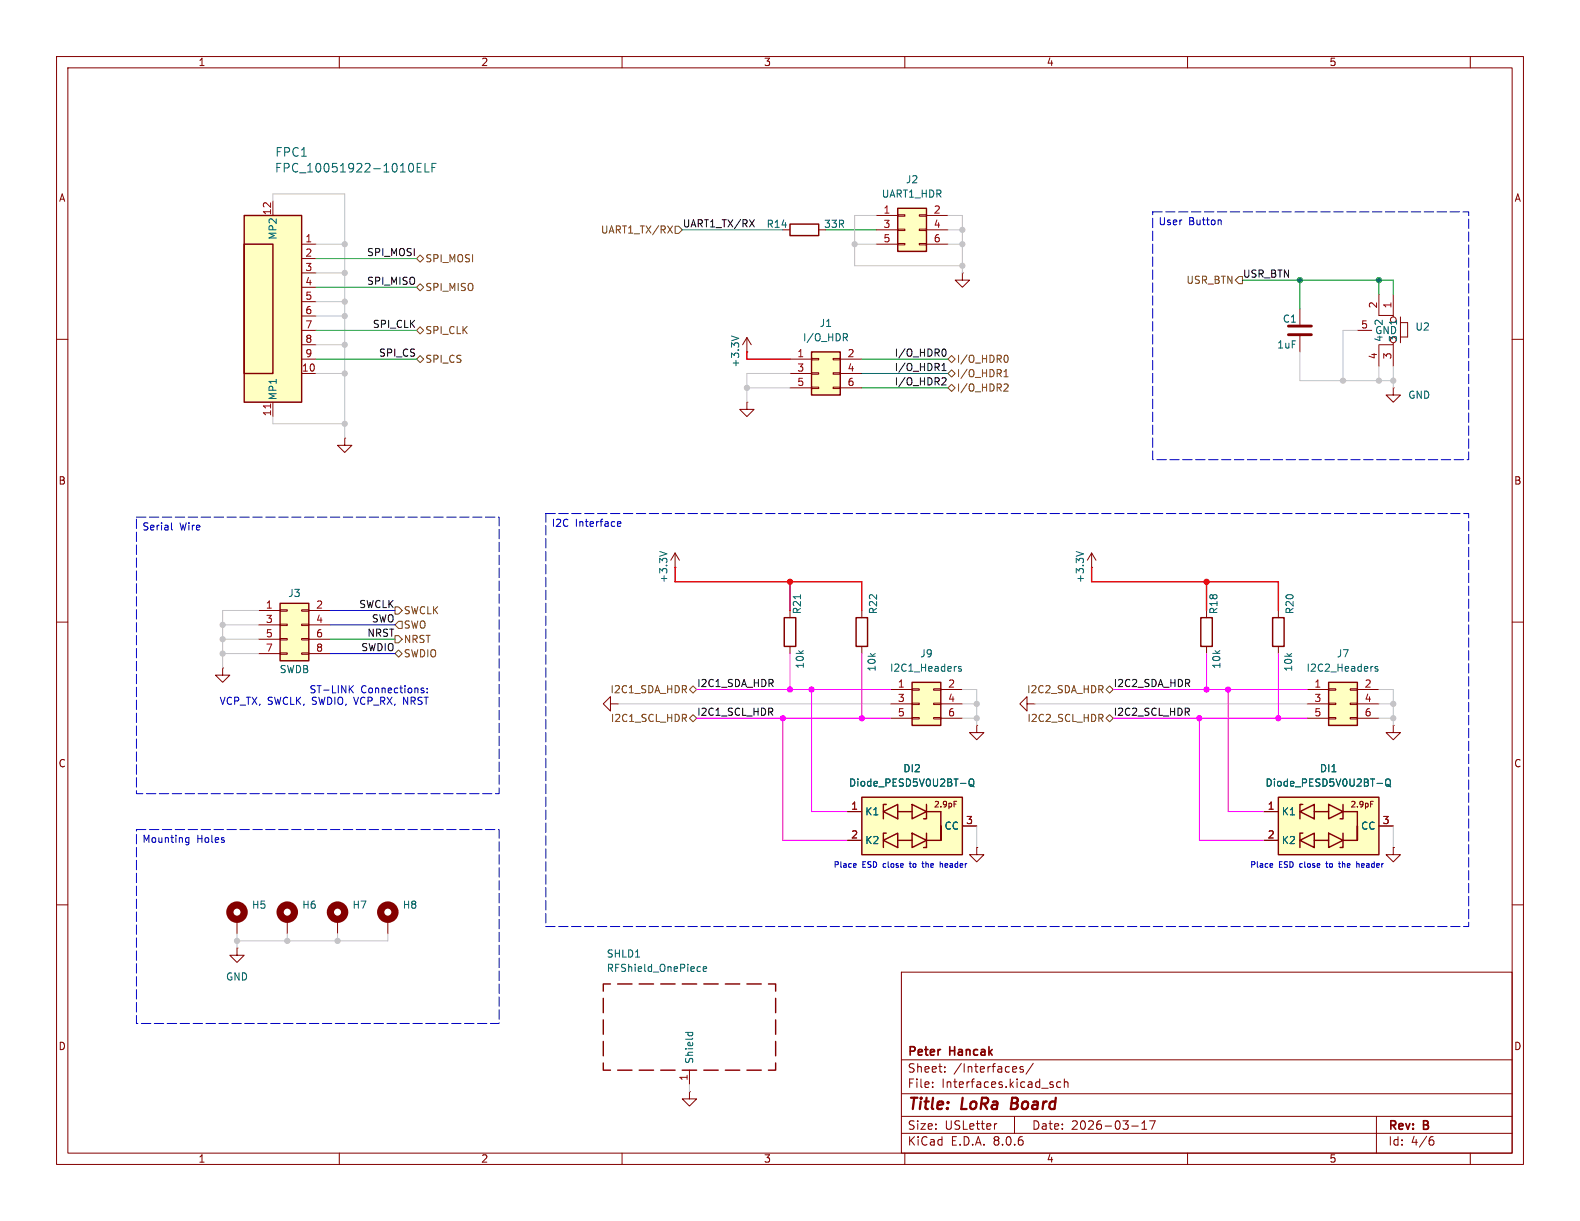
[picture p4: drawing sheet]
<svg xmlns="http://www.w3.org/2000/svg" width="279mm" height="216mm" viewBox="0 0 279 216" stroke-linecap="round" stroke-linejoin="round" font-family="sans-serif">
<g fill="none" stroke="#840000" stroke-width=".18">
<path d="M10 10h259.4v195.9h-259.4zM12 12h255.4v191.9h-255.4zM60 10v2M110 10v2M160 10v2M210 10v2M260 10v2M10 60h2M267.4 60h2M10 110h2M267.4 110h2M181.6 124.5v-1.3l-1.3 1.3 1.3 1.2v-1.2h1.3"/>
<path d="M182.9 124.5h.1M246.4 128.3v1.2h1.2l-1.2 1.3-1.3-1.3h1.3M246.4 128.3h.1M10 160h2M246.4 149.9v1.2h1.2l-1.2 1.3-1.3-1.3h1.3M246.4 149.9h.1M267.4 160h2M159.4 171.9h108v32h-108zM159.4 197.4h108M159.4 193.4h108M159.4 187.4h108M164.9 192.1v.2"/>
<path d="M164.9 191.4v.1M167.1 189.4v.2M167.1 188.7v.1M176.3 198.7l-.3 .1M179.4 197.4v3M179.7 188.7l.1 .2-.7 .2M180.9 188.7l-.3-.1-.2 .2v.2l.5 .2v.3h-.5M182.7 188l-1.3 1.9M186.1 191.8l.2 .2-.2 .3M186.1 191.3l.1 .1M187.6 191.4l-.5-.1-.2 .3v.4l.1 .2h.6M188.2 191.4l.2-.1 .4 .1 .1 .9"/>
<path d="M188.2 190.8v1.5M200.1 199.1h1.2M201.9 199.7h.9M201.9 198.6l.5-.4v1.5M203.3 198.2h1l-.7 1.5M243.4 197.4v6.5M60 203.9v2M110 203.9v2M159.4 200.4h108M160 203.9v2M210 203.9v2M253 201.6h.3l.3 .2-.1 .5-.5 .2"/>
<path d="M253.4 201l-.4 .1M260 203.9v2"/>
</g>
<path d="M179 194.1l-.3 2h.8" fill="none" stroke="#840000" stroke-width=".4"/>
<path d="M226.1 141h17.7v10.1h-17.7z" fill="#ffffc2"/>
<g fill="none" stroke="#840000" stroke-width=".25">
<path d="M226.1 141h17.7v10.1h-17.7zM229.9 148.6l2.5-1.3v2.6zM229.9 143.5l2.5-1.3v2.6zM230.4 147.3h-.5v2.6M230.4 142.2h-.5v2.6M232.4 148.6h2.5M232.4 143.5h2.5M234.9 147.3l2.6 1.3-2.6 1.3zM234.9 142.2l2.6 1.3-2.6 1.3zM237.5 147.3v2.6h-.5M237.5 142.2v2.6h-.5M237.5 148.6h2.5"/>
<path d="M237.5 143.5h2.5v5.1v-2.5"/>
</g>
<path d="M223.5 143.5h2.6M223.5 148.6h2.6M242.4 141.7h.4M243.8 146.1h2.6" fill="none" stroke="#840000" stroke-width=".18"/>
<path d="M243.5 138.5h1M245.1 137.9l.2-.2a.43 .43 0 0 1 .6 .5v.4a.42 .42 0 0 1-.5 .4 .42 .42 0 0 1-.4-.4zM245.3 138.7l.4 .2M245.7 138.9l.2 .2" fill="none" stroke="#006464" stroke-width=".18"/>
<path d="M234.9 120.7h5.1v7.6h-5.1z" fill="#ffffc2"/>
<g fill="none" stroke="#840000" stroke-width=".18">
<path d="M193 97.8l.8 1.3M193 97.8v2.5M193 97.8l-.7 1.3M193 100.3h.1M172.7 128.3v1.2h1.3l-1.3 1.3-1.3-1.3h1.3M172.7 128.3h.1M231.1 121.9h3.8M231.1 124.5h3.8M231.1 127h3.8M234.9 126.9h1.3v.2h-1.3zM234.9 124.3h1.3v.3h-1.3zM234.9 121.8h1.3v.2h-1.3z"/>
<path d="M238.8 126.9h1.2v.2h-1.2zM238.8 124.3h1.2v.3h-1.2zM238.8 121.8h1.2v.2h-1.2zM240 121.9h3.8M240 124.5h3.8M240 127h3.8"/>
</g>
<path d="M234.9 120.7h5.1v7.6h-5.1z" fill="none" stroke="#840000" stroke-width=".25"/>
<path d="M190.3 97.5l1.3 .4M243.6 117.9l-.3-.1-.2 .2 .1 .2 .4 .1v.3h-.5" fill="none" stroke="#006464" stroke-width=".18"/>
<path d="M143.5 62.2h5.1v7.7h-5.1z" fill="#ffffc2"/>
<g fill="none" stroke="#840000" stroke-width=".18">
<path d="M138.4 40.6h1.3M144.8 40.6h1.2M139.7 63.5h3.8M139.7 66h3.8M139.7 68.6h3.8M143.5 68.5h1.3v.2h-1.3zM143.5 65.9h1.3v.3h-1.3zM143.5 63.4h1.3v.2h-1.3zM147.3 68.5h1.3v.2h-1.3zM147.3 65.9h1.3v.3h-1.3zM147.3 63.4h1.3v.2h-1.3zM148.6 63.5h3.8"/>
<path d="M148.6 66h3.8M148.6 68.6h3.8M172.7 149.9v1.2h1.3l-1.3 1.3-1.3-1.3h1.3M172.7 149.9h.1"/>
</g>
<path d="M139.7 39.6h5.1v2.1h-5.1zM143.5 62.2h5.1v7.7h-5.1z" fill="none" stroke="#840000" stroke-width=".25"/>
<path d="M149.4 59.7l.5 .6M149.6 59l.3 .2-.1 .3-.2 .2" fill="none" stroke="#006464" stroke-width=".18"/>
<path d="M161.3 120.7h5.1v7.6h-5.1z" fill="#ffffc2"/>
<g fill="none" stroke="#840000" stroke-width=".18">
<path d="M170.2 48.3v1.2h1.2l-1.2 1.3-1.3-1.3h1.3M170.2 48.3h.1M240 58.4h2.6M243.8 52.1v3.7h2.6v.2M246.4 52.1v3.7M247.6 56v4.6M247.6 57h1.3v2.6h-1.3M243.8 61.1v3.7M246.4 60.7v.3h-2.6M246.4 68.6v1.3h-1.3l1.3 1.2 1.2-1.2h-1.2M246.4 68.6h.1M246.4 61.1v3.7"/>
<path d="M119.4 97.8l.7 1.3M119.4 97.8v2.5M119.4 97.8l-.8 1.3M119.4 100.3h.1M157.5 121.9h3.8M157.5 124.5h3.8M157.5 127h3.8M161.3 126.9h1.3v.2h-1.3zM161.3 124.3h1.3v.3h-1.3zM161.3 121.8h1.3v.2h-1.3zM165.1 126.9h1.3v.2h-1.3zM165.1 124.3h1.3v.3h-1.3z"/>
<path d="M165.1 121.8h1.3v.2h-1.3zM166.4 121.9h3.8M166.4 124.5h3.8M166.4 127h3.8"/>
<circle cx="246.4" cy="56.5" r=".51"/>
</g>
<path d="M161.3 120.7h5.1v7.6h-5.1z" fill="none" stroke="#840000" stroke-width=".25"/>
<path d="M116.7 97.5l1.2 .4M170 117.9l-.3-.1-.2 .2v.2l.5 .1v.3h-.5" fill="none" stroke="#006464" stroke-width=".18"/>
<path d="M152.4 141h17.8v10.1h-17.8z" fill="#ffffc2"/>
<g fill="none" stroke="#840000" stroke-width=".25">
<path d="M152.4 141h17.8v10.1h-17.8zM156.2 148.6l2.5-1.3v2.6zM156.2 143.5l2.5-1.3v2.6zM156.7 147.3h-.5v2.6M156.7 142.2h-.5v2.6M158.7 148.6h2.6M158.7 143.5h2.6M161.3 147.3l2.5 1.3-2.5 1.3zM161.3 142.2l2.5 1.3-2.5 1.3zM163.8 147.3v2.6h-.5M163.8 142.2v2.6h-.5M163.8 148.6h2.6"/>
<path d="M163.8 143.5h2.6v5.1v-2.5"/>
</g>
<path d="M229.9 54.6v2.8M229.9 59.4v2.8M61 77.5v1.2h1.2l-1.2 1.3-1.3-1.3h1.3M61 77.5h.1M149.9 143.5h2.5M149.9 148.6h2.5M168.7 141.7h.5M170.2 146.1h2.5" fill="none" stroke="#840000" stroke-width=".18"/>
<path d="M169.8 138.5h1M171.4 137.9l.3-.2a.43 .43 0 0 1 .5 .5v.4a.42 .42 0 0 1-.4 .4 .42 .42 0 0 1-.4-.4zM171.6 138.7l.4 .2M172 138.9l.3 .2" fill="none" stroke="#006464" stroke-width=".18"/>
<path d="M227.8 57.7h4.1M227.8 59.2h4.1" fill="none" stroke="#840000" stroke-width=".51"/>
<path d="M158.7 36.8h5.1v7.7h-5.1z" fill="#ffffc2"/>
<path d="M154.9 38.1h3.8M158.7 38h1.3v.2h-1.3zM162.6 38h1.2v.2h-1.2zM163.8 38.1h3.8M154.9 40.6h3.8M154.9 43.2h3.8M158.7 43.1h1.3v.2h-1.3zM158.7 40.5h1.3v.3h-1.3zM162.6 43.1h1.2v.2h-1.2zM162.6 40.5h1.2v.3h-1.2zM163.8 40.6h3.8M163.8 43.2h3.8" fill="none" stroke="#840000" stroke-width=".18"/>
<path d="M158.7 36.8h5.1v7.7h-5.1z" fill="none" stroke="#840000" stroke-width=".25"/>
<g fill="#ffffc2">
<path d="M43.2 43.2h5.1v22.8h-5.1z"/>
<path d="M43.2 38.1h10.1v33h-10.1z"/>
</g>
<g fill="none" stroke="#840000" stroke-width=".25">
<path d="M43.2 38.1h10.1v33h-10.1zM43.2 43.2h5.1v22.8h-5.1zM151.4 109.2h2v5.1h-2zM212.3 109.2h2.1v5.1h-2.1zM225 109.2h2.1v5.1h-2.1zM106.7 176.5v2.6M107.9 174h-1.2v1.3M109.2 174h2.6M113 174h2.6M116.8 174h2.6M120.6 174h2.6M124.5 174h2.5"/>
<path d="M128.3 174h2.5M132.1 174h2.5M135.9 174h1.3v1.3M137.2 176.5v2.6M106.7 188v1.2h1.2M106.7 180.3v2.6M106.7 184.2v2.5M109.2 189.2h2.6M113 189.2h2.6M116.8 189.2h2.6M120.6 189.2h2.6M124.5 189.2h2.5"/>
<path d="M128.3 189.2h2.5M132.1 189.2h2.5M137.2 188v1.2h-1.3M137.2 180.3v2.6M137.2 184.2v2.5"/>
</g>
<g fill="none" stroke="#840000" stroke-width=".18">
<path d="M48.3 35.6v2.5M53.3 43.2h2.6M53.3 45.7h2.6M53.3 48.3h2.6M53.3 50.8h2.6M53.3 53.3h2.6M53.3 55.9h2.6M53.3 58.4h2.6M132.1 59.7l.7 1.3M132.1 59.7v2.5M132.1 59.7l-.8 1.3M48.3 71.1v2.6"/>
<path d="M53.3 66h2.6M53.3 61h2.6M53.3 63.5h2.6M132.1 62.2h.1M132.1 71.1v1.3h-1.3l1.3 1.3 1.2-1.3h-1.2M132.1 71.1h.1M152.4 108v1.2M152.4 114.3v1.3M213.4 108v1.2M213.4 114.3v1.3M226.1 108v1.2M226.1 114.3v1.3"/>
<path d="M107.9 124.5v-1.3l-1.2 1.3 1.2 1.2v-1.2h1.3M109.2 124.5h.1M41.9 162.6v2.5M50.8 162.6v2.5M121.9 193v1.3h1.3l-1.3 1.3-1.3-1.3h1.3M121.9 193h.1M121.9 189.2v2.6"/>
</g>
<path d="M47.8 71.4v.7" fill="none" stroke="#a90000" stroke-width=".18"/>
<path d="M73.8 29.6h.5M74.5 28.9h-.7v1.5h.7M75.2 28.9v1.5h.7M76.4 29.6h.5M77.1 28.9h-.7v1.5M129.4 59.4l1.2 .4M123.7 170.9l.2 .1M123.9 171.7l-.2 .1M124.4 171.4l.6-.2-.1-.2-.4-.1-.1 .2v.6h.5M121.2 182.6h1.3M121.7 182.6v.3M122.4 182.6l.1 .3" fill="none" stroke="#006464" stroke-width=".18"/>
<g fill="none" stroke="#840000" stroke-width="1.3">
<circle cx="41.9" cy="161.3" r="1.27"/>
<circle cx="50.8" cy="161.3" r="1.27"/>
</g>
<path d="M49.5 106.7h5.1v10.1h-5.1z" fill="#ffffc2"/>
<g fill="none" stroke="#840000" stroke-width=".18">
<path d="M39.4 118.1v1.3h1.2l-1.2 1.3-1.3-1.3h1.3M39.4 118.1h.1M45.7 108h3.8M45.7 110.5h3.8M45.7 113h3.8M45.7 115.6h3.8M49.5 115.4h1.3v.3h-1.3zM49.5 112.9h1.3v.3h-1.3zM49.5 110.4h1.3v.2h-1.3zM49.5 107.8h1.3v.3h-1.3zM53.3 115.4h1.3v.3h-1.3zM53.3 112.9h1.3v.3h-1.3z"/>
<path d="M53.3 110.4h1.3v.2h-1.3zM53.3 107.8h1.3v.3h-1.3zM54.6 108h3.8M54.6 110.5h3.8M54.6 113h3.8M54.6 115.6h3.8M139.7 108v1.2M139.7 114.3v1.3M149.9 143.5h2.5M149.9 148.6h2.5M170.2 146.1h2.5M172.7 149.9h.1"/>
<path d="M223.5 143.5h2.6M223.5 148.6h2.6M243.8 146.1h2.6M246.4 149.9h.1M41.9 167.6v1.3h1.3l-1.3 1.3-1.3-1.3h1.3M41.9 167.6h.1M59.7 162.6v2.5M68.6 162.6v2.5"/>
</g>
<path d="M49.5 106.7h5.1v10.1h-5.1zM138.7 109.2h2v5.1h-2z" fill="none" stroke="#840000" stroke-width=".25"/>
<g fill="none" stroke="#840000" stroke-width="1.3">
<circle cx="59.7" cy="161.3" r="1.27"/>
<circle cx="68.6" cy="161.3" r="1.27"/>
</g>
<path d="M141.5 105.2v.7M169.8 138.5h1M171.4 137.9l.3-.2a.43 .43 0 0 1 .5 .5v.4a.42 .42 0 0 1-.4 .4 .42 .42 0 0 1-.4-.4zM171.6 138.7l.4 .2M172 138.9l.3 .2M243.5 138.5h1M245.1 137.9l.2-.2a.43 .43 0 0 1 .6 .5v.4a.42 .42 0 0 1-.5 .4 .42 .42 0 0 1-.4-.4zM245.3 138.7l.4 .2M245.7 138.9l.2 .2" fill="none" stroke="#006464" stroke-width=".18"/>
<g fill="none" stroke="#725600" stroke-width=".18">
<path d="M118.1 39.9l.8 1.3M118.9 39.9l-.8 1.3M73.7 50.8l.6-.6 .6 .6-.6 .6zM73.7 45.7l.6-.6 .6 .6-.6 .7zM74.3 57.8l.6 .6-.6 .7-.6-.7zM119.4 40h.6l.6 .6-.6 .7h-.6zM219.1 48.9h.6v1.3h-.6l-.7-.7zM73.7 63.5l.6-.6 .6 .6-.6 .6zM167.6 68.6l.7-.7 .6 .7-.6 .6zM167.6 63.5l.7-.6 .6 .6-.6 .6zM167.6 66l.7-.6 .6 .6-.6 .7zM177.5 66.6h.8"/>
<path d="M177.5 65.7l.4-.4v1.3M177.7 67.9l.5 .1 .1 .3-.8 .9h.8M177.7 62.9l.1-.1a.68 .68 0 0 1 .5 .6 .68 .68 0 0 1-.5 .7l-.1-.1M69.8 112.4h.7l.6 .6-.6 .7h-.7zM69.8 107.3h.7l.6 .7-.6 .6h-.7zM69.8 115.6l.7-.7 .6 .7-.6 .6zM70.5 109.9h.6v1.2h-.6l-.7-.6zM121.9 121.9l.7-.6 .6 .6-.6 .7zM121.9 127l.7-.6 .6 .6-.6 .6zM195.6 127l.6-.6 .6 .6-.6 .6zM195.6 121.9l.6-.6 .6 .6-.6 .7z"/>
</g>
<path d="M132.5 38.9l.9 1.2M133.4 38.9l-.9 1.2M166.6 65.5h.7M166.6 64.6l.3-.3v1.2M166.8 66.8l.4 .1 .1 .3-.8 .9h.8M166.8 61.8l.1-.1a.68 .68 0 0 1 .4 .7 .68 .68 0 0 1-.4 .6l-.1-.1" fill="none" stroke="#0f0f0f" stroke-width=".18"/>
<g fill="none" stroke="#0000c2" stroke-width=".18">
<path d="M215.8 38.9l.2 .2v.6M30.3 92.4v1.1l.2 .2M109.2 92.7l.6-.2-.1-.2-.3-.1-.2 .2v.6h.5M61.9 121.8l.6 .7M62.5 121.2l-.7 .8M74.5 122l.5 .3-.1 .1-.3 .1M74.5 121.7h.4M75.5 122.4v.1M75.5 121.7v.1M32.9 148.8l.1 .2 .4-.1M33.4 148.1v1l-.2 .3-.3-.1M33.4 148.2l-.4-.1-.1 .1"/>
<path d="M151.1 152.7h.3v.2l-.5 .1M151.4 153.3l-.3 .1M160.8 152.7h.4M163 152.7h.4M163.2 152.4v.8l.2 .2M166.3 152.8l.3-.1 .1 .7M166.3 152.4v1M224.7 152.7h.3l.1 .2-.5 .1M225 153.3l-.3 .1M234.4 152.7h.4M236.7 152.7h.4M236.8 152.4v.8l.3 .2"/>
<path d="M239.9 152.8l.4-.1v.7M239.9 152.4v1"/>
</g>
<path d="M203.8 37.5h55.9v43.8h-55.9zM24.1 91.4h64.2v48.9h-64.2zM96.5 90.8h163.2v73h-163.2zM24.1 146.7h64.2v34.3h-64.2z" fill="none" stroke="#0000c2" stroke-width=".18" stroke-dasharray="1.7 .6"/>
<path d="M146 40.6h8.9M219.7 49.5h26.7v2.6M229.9 49.5v5.1M243.8 49.5v2.6M152.4 68.6h15.2M152.4 63.5h15.2M152.4 66h15.2M58.4 113h11.4" fill="none" stroke="#009600" stroke-width=".18"/>
<g fill="none" stroke="#c2c2c2" stroke-width=".18">
<path d="M48.3 35.6v-1.3h12.7v43.2M154.9 38.1h-3.8v8.9h19.1M167.6 38.1h2.6v10.2M55.9 43.2h5.1M55.9 53.3h5.1M55.9 55.9h5.1M55.9 48.3h5.1M151.1 43.2h3.8M167.6 43.2h2.6M167.6 40.6h2.6M240 58.4h-2.5v8.9M48.3 73.7v1.2h12.7"/>
<path d="M55.9 61h5.1M55.9 66h5.1M132.1 68.6h7.6M139.7 66h-7.6v5.1M229.9 62.2v5.1h16.5M243.8 64.8v2.5M246.4 64.8v3.8M39.4 115.6h6.3M39.4 110.5h6.3M39.4 113h6.3M45.7 108h-6.3v10.1M109.2 124.5h48.3"/>
<path d="M170.2 124.5h2.5M170.2 127h2.5M170.2 121.9h2.5v6.4M182.9 124.5h48.2M243.8 124.5h2.6M243.8 121.9h2.6v6.4M243.8 127h2.6M172.7 146.1v3.8M246.4 146.1v3.8M41.9 165.1v2.5M50.8 165.1v1.3M59.7 165.1v1.3"/>
<path d="M68.6 165.1v1.3h-26.7M121.9 191.8v1.2"/>
</g>
<path d="M55.9 50.8h17.8M55.9 45.7h17.8M55.9 58.4h17.8M55.9 63.5h17.8" fill="none" stroke="#00c200" stroke-width=".18"/>
<path d="M120.6 40.6h17.8" fill="none" stroke="#008484" stroke-width=".18"/>
<path d="M139.7 115.6v6.3M152.4 115.6v11.4M213.4 115.6v6.3M226.1 115.6v11.4M123.2 121.9h34.3M123.2 127h34.3M138.4 127v21.6h11.5M143.5 121.9v21.6h6.4M196.8 121.9h34.3M196.8 127h34.3M212.1 127v21.6h11.4M217.2 121.9v21.6h6.3" fill="none" stroke="#f0f" stroke-width=".18"/>
<path d="M58.4 108h11.4M58.4 115.6h11.4M58.4 110.5h11.4" fill="none" stroke="#00f" stroke-width=".18"/>
<path d="M132.1 62.2v1.3h7.6M119.4 100.3v2.6h33v5.1M139.7 102.9v5.1M193 100.3v2.6h33.1v5.1M213.4 102.9v5.1" fill="none" stroke="#f00" stroke-width=".25"/>
<g fill="#009600" stroke="#009600" stroke-width=".18">
<circle cx="243.8" cy="49.5" r=".46"/>
<circle cx="229.9" cy="49.5" r=".46"/>
</g>
<g fill="#c2c2c2" stroke="#c2c2c2" stroke-width=".18">
<circle cx="246.4" cy="67.3" r=".46"/>
<circle cx="243.8" cy="67.3" r=".46"/>
<circle cx="237.5" cy="67.3" r=".46"/>
<circle cx="246.4" cy="124.5" r=".46"/>
<circle cx="39.4" cy="113" r=".46"/>
<circle cx="39.4" cy="115.6" r=".46"/>
<circle cx="50.8" cy="166.4" r=".46"/>
<circle cx="39.4" cy="110.5" r=".46"/>
<circle cx="41.9" cy="166.4" r=".46"/>
<circle cx="170.2" cy="43.2" r=".46"/>
<circle cx="170.2" cy="47" r=".46"/>
<circle cx="170.2" cy="40.6" r=".46"/>
<circle cx="151.1" cy="43.2" r=".46"/>
<circle cx="61" cy="61" r=".46"/>
<circle cx="61" cy="55.9" r=".46"/>
<circle cx="61" cy="53.3" r=".46"/>
<circle cx="61" cy="48.3" r=".46"/>
<circle cx="61" cy="43.2" r=".46"/>
<circle cx="61" cy="74.9" r=".46"/>
<circle cx="61" cy="66" r=".46"/>
<circle cx="246.4" cy="127" r=".46"/>
<circle cx="59.7" cy="166.4" r=".46"/>
<circle cx="172.7" cy="124.5" r=".46"/>
<circle cx="132.1" cy="68.6" r=".46"/>
<circle cx="172.7" cy="127" r=".46"/>
</g>
<g fill="#f0f" stroke="#f0f" stroke-width=".18">
<circle cx="226.1" cy="127" r=".46"/>
<circle cx="138.4" cy="127" r=".46"/>
<circle cx="143.5" cy="121.9" r=".46"/>
<circle cx="139.7" cy="121.9" r=".46"/>
<circle cx="152.4" cy="127" r=".46"/>
<circle cx="217.2" cy="121.9" r=".46"/>
<circle cx="213.4" cy="121.9" r=".46"/>
<circle cx="212.1" cy="127" r=".46"/>
</g>
<g fill="#f00" stroke="#f00" stroke-width=".18">
<circle cx="139.7" cy="102.9" r=".46"/>
<circle cx="213.4" cy="102.9" r=".46"/>
</g>
<g font-size="2.8" fill="#840000">
<text x="160.4" y="196.8">Title:</text>
<text x="170.1" y="196.8">LoRa</text>
<text x="179.6" y="196.8">Board</text>
</g>
<g font-size="2.1" fill="#006464">
<text x="48.6" y="27.9">FPC1</text>
<text x="48.5" y="30.7">FPC_10051922-1010ELF</text>
</g>
<g font-size="2.1" fill="#840000">
<text x="160.4" y="189.9">Sheet:</text>
<text x="160.4" y="187.1">Peter</text>
<text x="168" y="187.1">Hancak</text>
<text x="168.6" y="189.9">/Interfaces/</text>
<text x="160.4" y="192.6">File:</text>
<text x="166.5" y="192.6">Interfaces.kicad_sch</text>
<text x="160.4" y="202.8">KiCad</text>
<text x="160.4" y="200">Size:</text>
<text x="167.1" y="200">USLetter</text>
<text x="168.1" y="202.8">E.D.A.</text>
<text x="175.7" y="202.8">8.0.6</text>
<text x="182.4" y="200">Date:</text>
<text x="189.4" y="200">2026-03-17</text>
<text x="245.4" y="200.2">Rev:</text>
<text x="245.4" y="202.8">Id:</text>
<text x="249.5" y="202.8">4/6</text>
<text x="251.8" y="200.2">B</text>
</g>
<g font-size="1.8" fill="#840000">
<text x="35" y="11.9">1</text>
<text x="85" y="11.9">2</text>
<text x="135" y="11.9">3</text>
<text x="185" y="11.9">4</text>
<text x="235" y="11.9">5</text>
<text x="10.3" y="35.9">A</text>
<text x="267.7" y="35.9">A</text>
<text x="10.3" y="85.9">B</text>
<text x="267.7" y="85.9">B</text>
<text x="10.3" y="135.9">C</text>
<text x="267.7" y="135.9">C</text>
<text x="10.3" y="185.9">D</text>
<text x="267.7" y="185.9">D</text>
<text x="35" y="205.8">1</text>
<text x="85" y="205.8">2</text>
<text x="135" y="205.8">3</text>
<text x="185" y="205.8">4</text>
<text x="235" y="205.8">5</text>
</g>
<g font-size="1.8" fill="#006464">
<text x="155.8" y="35.2">UART1_HDR</text>
<text x="160.1" y="32.6">J2</text>
<text x="135.5" y="40.5">R14</text>
<text x="145.6" y="40.5">33R</text>
<text x="49.1" y="42.5" transform="rotate(-90 49.1 42.5)">MP2</text>
<text x="144.9" y="58">J1</text>
<text x="226.8" y="57.3">C1</text>
<text x="243.1" y="59.3">GND</text>
<text x="244.7" y="57.7" transform="rotate(-90 244.7 57.7)">2</text>
<text x="247.2" y="57.7" transform="rotate(-90 247.2 57.7)">1</text>
<text x="250.2" y="58.6">U2</text>
<text x="130.9" y="65.1" transform="rotate(-90 130.9 65.1)">+3.3V</text>
<text x="141.9" y="60.6">I/O_HDR</text>
<text x="225.8" y="61.8">1uF</text>
<text x="244.7" y="60.6" transform="rotate(-90 244.7 60.6)">4</text>
<text x="247.2" y="60.6" transform="rotate(-90 247.2 60.6)">3</text>
<text x="49.1" y="70.9" transform="rotate(-90 49.1 70.9)">MP1</text>
<text x="248.9" y="70.7">GND</text>
<text x="50.9" y="105.8">J3</text>
<text x="118.2" y="103.2" transform="rotate(-90 118.2 103.2)">+3.3V</text>
<text x="191.9" y="103.2" transform="rotate(-90 191.9 103.2)">+3.3V</text>
<text x="141.8" y="108.7" transform="rotate(-90 141.8 108.7)">R21</text>
<text x="155.3" y="108.7" transform="rotate(-90 155.3 108.7)">R22</text>
<text x="215.5" y="108.7" transform="rotate(-90 215.5 108.7)">R18</text>
<text x="229" y="108.7" transform="rotate(-90 229 108.7)">R20</text>
<text x="49.4" y="119.2">SWDB</text>
<text x="142.3" y="118.4" transform="rotate(-90 142.3 118.4)">10k</text>
<text x="155" y="118.9" transform="rotate(-90 155 118.9)">10k</text>
<text x="157.3" y="119">I2C1_Headers</text>
<text x="162.6" y="116.4">J9</text>
<text x="216" y="118.4" transform="rotate(-90 216 118.4)">10k</text>
<text x="228.7" y="118.9" transform="rotate(-90 228.7 118.9)">10k</text>
<text x="230.9" y="119">I2C2_Headers</text>
<text x="236.3" y="116.4">J7</text>
<text x="159.6" y="136.8">DI2</text>
<text x="233.3" y="136.8">DI1</text>
<text x="150" y="139.3">Diode_PESD5V0U2BT-Q</text>
<text x="223.7" y="139.3">Diode_PESD5V0U2BT-Q</text>
<text x="152.9" y="144.4">K1</text>
<text x="152.9" y="149.5">K2</text>
<text x="166.9" y="146.9">CC</text>
<text x="226.6" y="144.4">K1</text>
<text x="226.6" y="149.5">K2</text>
<text x="240.6" y="146.9">CC</text>
<text x="44.5" y="160.9">H5</text>
<text x="53.3" y="160.9">H6</text>
<text x="62.2" y="160.9">H7</text>
<text x="71.1" y="160.9">H8</text>
<text x="39.9" y="173.6">GND</text>
<text x="107.2" y="169.5">SHLD1</text>
<text x="107.2" y="172.1">RFShield_OnePiece</text>
<text x="122.8" y="188.2" transform="rotate(-90 122.8 188.2)">Shield</text>
</g>
<g font-size="1.8" fill="#a90000">
<text x="48" y="38.1" transform="rotate(-90 48 38.1)">12</text>
<text x="156.1" y="37.8">1</text>
<text x="156.1" y="40.4">3</text>
<text x="165" y="37.8">2</text>
<text x="165" y="40.4">4</text>
<text x="53.9" y="42.9">1</text>
<text x="53.9" y="45.5">2</text>
<text x="156.1" y="42.9">5</text>
<text x="165" y="42.9">6</text>
<text x="53.9" y="48">3</text>
<text x="53.9" y="50.5">4</text>
<text x="53.9" y="53.1">5</text>
<text x="53.9" y="55.6">6</text>
<text x="53.9" y="58.2">7</text>
<text x="240.6" y="58.2">5</text>
<text x="243.6" y="54.6" transform="rotate(-90 243.6 54.6)">2</text>
<text x="246.1" y="54.6" transform="rotate(-90 246.1 54.6)">1</text>
<text x="53.3" y="65.8">10</text>
<text x="53.9" y="60.7">8</text>
<text x="53.9" y="63.2">9</text>
<text x="140.9" y="63.2">1</text>
<text x="140.9" y="65.8">3</text>
<text x="149.8" y="63.2">2</text>
<text x="149.8" y="65.8">4</text>
<text x="243.6" y="63.6" transform="rotate(-90 243.6 63.6)">4</text>
<text x="246.1" y="63.6" transform="rotate(-90 246.1 63.6)">3</text>
<text x="140.9" y="68.3">5</text>
<text x="149.8" y="68.3">6</text>
<text x="48" y="73.7" transform="rotate(-90 48 73.7)">11</text>
<text x="46.9" y="107.7">1</text>
<text x="55.8" y="107.7">2</text>
<text x="46.9" y="110.2">3</text>
<text x="46.9" y="112.8">5</text>
<text x="55.8" y="110.2">4</text>
<text x="55.8" y="112.8">6</text>
<text x="46.9" y="115.3">7</text>
<text x="55.8" y="115.3">8</text>
<text x="158.7" y="121.7">1</text>
<text x="158.7" y="124.2">3</text>
<text x="167.6" y="121.7">2</text>
<text x="167.6" y="124.2">4</text>
<text x="232.3" y="121.7">1</text>
<text x="232.3" y="124.2">3</text>
<text x="241.2" y="121.7">2</text>
<text x="241.2" y="124.2">4</text>
<text x="158.7" y="126.7">5</text>
<text x="167.6" y="126.7">6</text>
<text x="232.3" y="126.7">5</text>
<text x="241.2" y="126.7">6</text>
<text x="150.4" y="143.3">1</text>
<text x="224.1" y="143.3">1</text>
<text x="150.4" y="148.3">2</text>
<text x="170.7" y="145.8">3</text>
<text x="224.1" y="148.3">2</text>
<text x="244.4" y="145.8">3</text>
<text x="121.7" y="191.2" transform="rotate(-90 121.7 191.2)">1</text>
</g>
<g font-size="1.8" fill="#725600">
<text x="106.2" y="41.5">UART1_TX/RX</text>
<text x="75.1" y="46.6">SPI_MOSI</text>
<text x="75.1" y="51.7">SPI_MISO</text>
<text x="209.7" y="50.4">USR_BTN</text>
<text x="75.1" y="59.3">SPI_CLK</text>
<text x="75.1" y="64.4">SPI_CS</text>
<text x="169.1" y="64.4">I/O_HDR0</text>
<text x="169.1" y="69.4">I/O_HDR2</text>
<text x="169.1" y="66.9">I/O_HDR1</text>
<text x="71.3" y="111.4">SWO</text>
<text x="71.3" y="113.9">NRST</text>
<text x="71.3" y="108.8">SWCLK</text>
<text x="71.3" y="116.4">SWDIO</text>
<text x="107.9" y="122.8">I2C1_SDA_HDR</text>
<text x="181.5" y="122.8">I2C2_SDA_HDR</text>
<text x="107.9" y="127.9">I2C1_SCL_HDR</text>
<text x="181.6" y="127.9">I2C2_SCL_HDR</text>
</g>
<g font-size="1.8" fill="#0f0f0f">
<text x="120.6" y="40.3">UART1_TX/RX</text>
<text x="64.8" y="45.4">SPI_MOSI</text>
<text x="64.8" y="50.5">SPI_MISO</text>
<text x="219.7" y="49.2">USR_BTN</text>
<text x="65.8" y="58.1">SPI_CLK</text>
<text x="66.9" y="63.2">SPI_CS</text>
<text x="158.1" y="65.7">I/O_HDR1</text>
<text x="158.1" y="63.2">I/O_HDR0</text>
<text x="158.1" y="68.2">I/O_HDR2</text>
<text x="63.4" y="107.6">SWCLK</text>
<text x="64.9" y="112.7">NRST</text>
<text x="65.7" y="110.1">SWO</text>
<text x="63.8" y="115.2">SWDIO</text>
<text x="123.2" y="121.6">I2C1_SDA_HDR</text>
<text x="196.8" y="121.6">I2C2_SDA_HDR</text>
<text x="123.2" y="126.7">I2C1_SCL_HDR</text>
<text x="196.8" y="126.7">I2C2_SCL_HDR</text>
</g>
<g font-size="1.8" fill="#0000c2">
<text x="204.8" y="40.1">User</text>
<text x="210.2" y="40.1">Button</text>
<text x="25.1" y="94.1">Serial</text>
<text x="31.8" y="94.1">Wire</text>
<text x="97.5" y="93.5">I2C</text>
<text x="101.7" y="93.5">Interface</text>
<text x="38.7" y="124.7">VCP_TX, SWCLK, SWDIO, VCP_RX,</text>
<text x="54.6" y="122.7">ST-LINK</text>
<text x="63.8" y="122.7">Connections:</text>
<text x="71.8" y="124.7">NRST</text>
<text x="25.1" y="149.4">Mounting</text>
<text x="34.8" y="149.4">Holes</text>
</g>
<g font-size="1.4" fill="#840000">
<text x="165.1" y="142.9">2.9pF</text>
<text x="238.8" y="142.9">2.9pF</text>
</g>
<g font-size="1.4" fill="#0000c2">
<text x="147.3" y="153.6">Place</text>
<text x="152.5" y="153.6">ESD</text>
<text x="156.4" y="153.6">close</text>
<text x="161.3" y="153.6">to</text>
<text x="163.8" y="153.6">the</text>
<text x="167.2" y="153.6">header</text>
<text x="221" y="153.6">Place</text>
<text x="226.1" y="153.6">ESD</text>
<text x="230" y="153.6">close</text>
<text x="235" y="153.6">to</text>
<text x="237.5" y="153.6">the</text>
<text x="240.8" y="153.6">header</text>
</g>
</svg>
